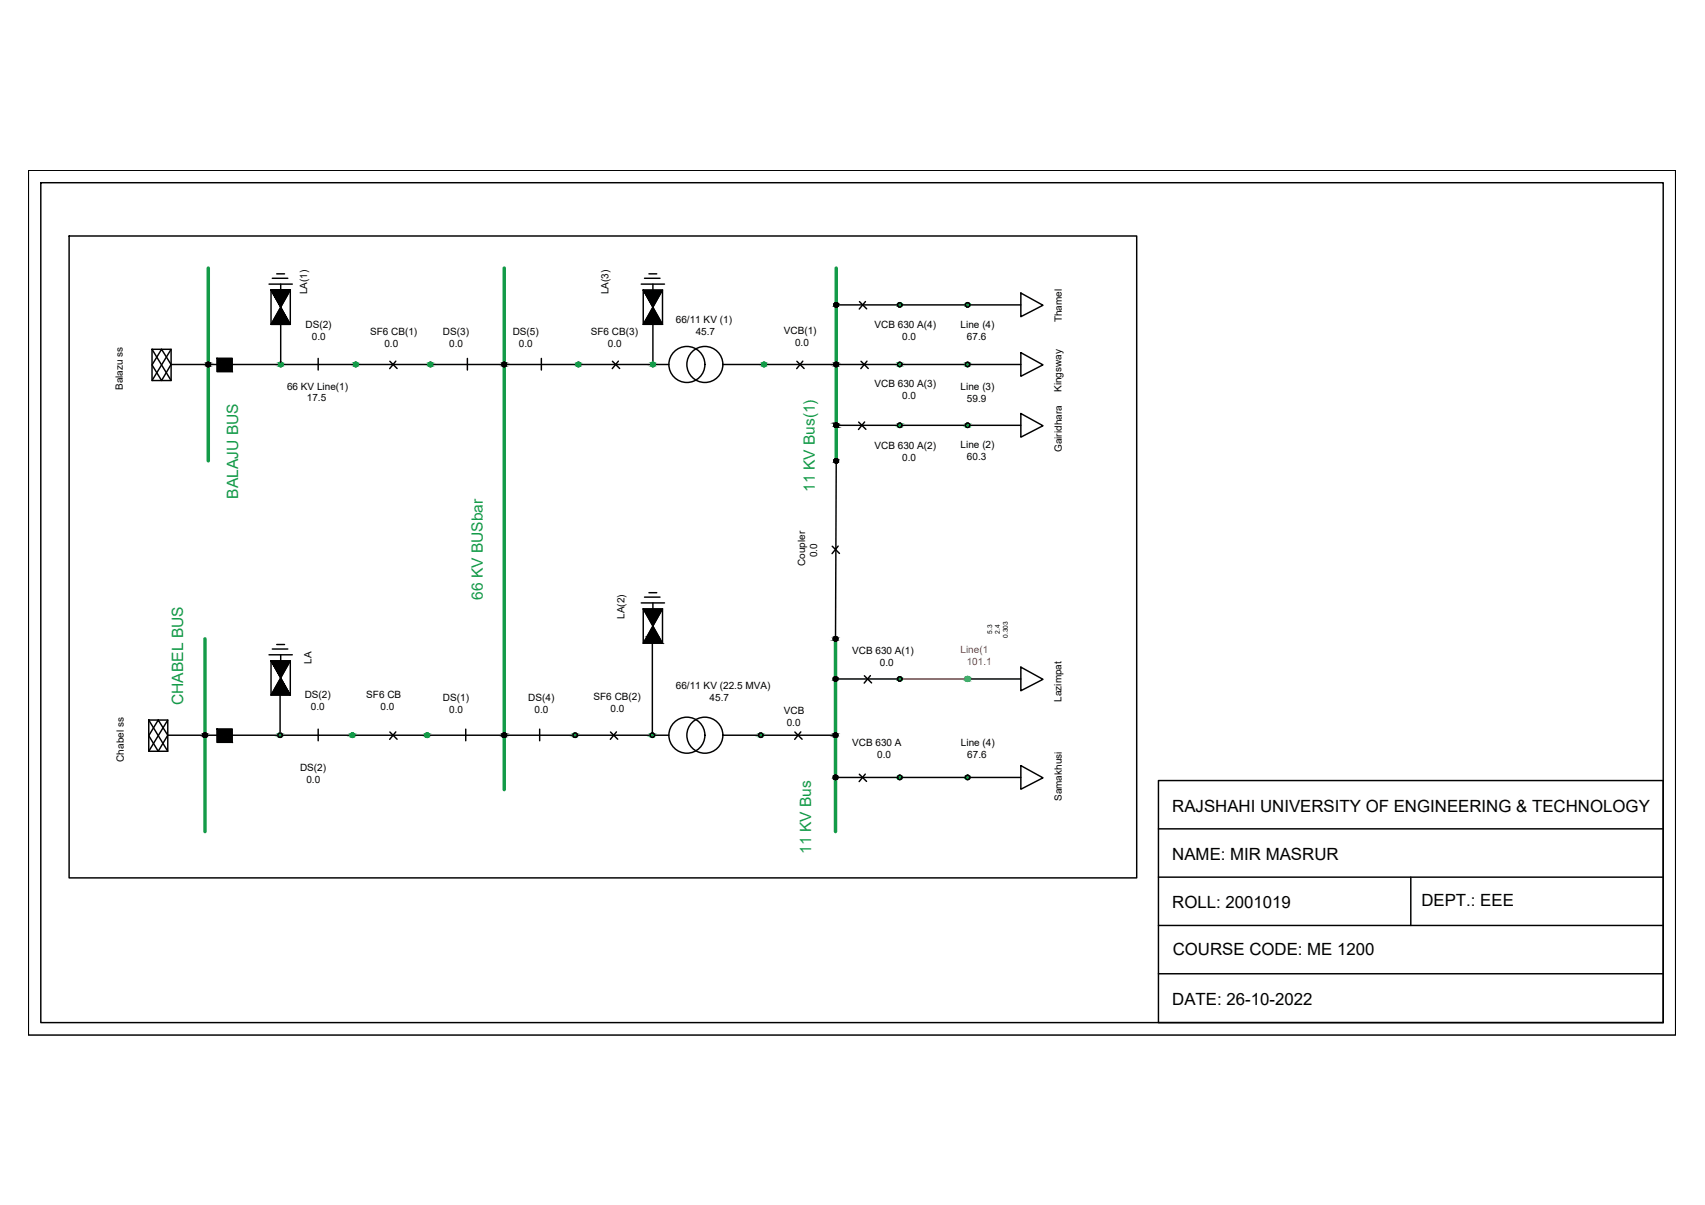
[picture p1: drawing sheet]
<svg xmlns="http://www.w3.org/2000/svg" width="297mm" height="210mm" viewBox="0 0 297 210" stroke-linecap="round" stroke-linejoin="round" font-family="sans-serif">
<!-- layer: 0 -->
<g fill="none" stroke="#139b48" stroke-width=".6">
<path d="M36.3 46.7v16.4M87.8 46.7v16.4M145.7 46.7v6M145.7 53.5v9.6M36.3 63.9v16.4M87.8 63.9v63.8M145.7 63.9v16.4M35.7 111.3v16.4M145.6 111.7v6.2M145.6 118.7v9M35.7 128.5v16.4M87.8 128.5v9"/>
<path d="M145.6 128.5v6.5M145.6 135.8v9.1"/>
</g>
<g fill="none" stroke="#000" stroke-width=".25">
<path d="M4.9 29.7h287v150.6h-287zM7.1 31.8h282.7v146.3h-282.7zM12 41.1h186v111.8h-186zM46.9 49.5h4M47.2 50.5h3.4v6h-3.4zM47.2 50.5l3.4 6h-3.4l3.4-6zM47.4 48.5h2.7M48.2 47.7h1.4M48.9 49.5v1M48.9 56.5v6.6M111.7 49.5h4.1M112.1 50.5h3.3v6h-3.3z"/>
<path d="M112.1 50.5l3.3 6M112.3 48.5h2.7M113.1 47.7h1.3M113.7 49.5v1M113.7 56.5v6.6M115.4 50.5l-3.3 6M146.1 53.1h10.3M149.7 52.5l1.3 1.3M150.8 52.5l-1.1 1.3M157.1 53.1h11.1M168.9 53.1h8.9M177.8 51l3.9 2.2-3.9 2z"/>
<path d="M26.5 60.8h3.3v5.5h-3.3zM26.5 60.8l3.3 5.5M28.1 60.8l1.7 2.7-1.7 2.8-1.6-2.7zM29.8 63.5h6.1M29.8 60.8l-3.3 5.5M36.7 63.5h1.1M37.8 62.4h2.6v2.3h-2.6zM40.4 63.5h8.1M49.3 63.5h12.3M55.4 62.4v2.1M62.4 63.5h12.2M67.9 62.9l1.3 1.3"/>
<path d="M69 62.9l-1.1 1.3M75.4 63.5h12.1M81.4 62.4v2.1M88.2 63.5h12.2M94.3 62.4v2.1M101.2 63.5h12.2M106.7 62.9l1.3 1.3M107.7 62.9l-1 1.3M114.1 63.5h2.4M125.9 63.5h6.8M133.5 63.5h11.8M138.8 62.9l1.3 1.3"/>
<path d="M139.9 62.9l-1.1 1.3M145.7 74.1h10.7M146.1 63.5h10.3M149.6 73.5l1.3 1.3M150 62.9l1.3 1.3M150.6 73.5l-1 1.3M151 62.9l-1 1.3M157.1 63.5h11.1M157.1 74.1h11.1M168.9 63.5h8.9M168.9 74.1h8.9M177.8 61.4l3.9 2.2-3.9 1.9z"/>
<path d="M177.8 72l3.9 2.2-3.9 2zM145 95.1l1.2 1.3M145.7 80.3l-.1 31M146 95.1l-1 1.3M46.9 114.1h4M47.2 115.1h3.4v6h-3.4zM47.2 115.1l3.4 6M47.4 113.1h2.7M48.2 112.3h1.4M48.9 114.1v1M50.6 115.1l-3.4 6M111.7 105h4.1"/>
<path d="M112.1 106.1h3.3v5.9h-3.3zM112.1 106.1l3.3 5.9M112.3 104h2.7M113.1 103.2h1.3M113.7 112v15.7M113.7 105v1.1M115.4 106.1l-3.3 5.9M145.9 118.3h10.5M150.6 117.7l1.2 1.3M151.6 117.7l-1 1.3M168.9 118.3h8.9M177.8 116.2l3.9 2.1-3.9 2z"/>
<path d="M25.9 125.4h3.3v5.5h-3.3zM25.9 125.4l3.3 5.5M27.6 125.4l1.6 2.7-1.6 2.8-1.7-2.8zM29.2 128.1h6.1M29.2 125.4l-3.3 5.5M36.1 128.1h1.7M37.8 127h2.6v2.3h-2.6zM40.4 128.1h8M48.8 121.1v6.6M49.2 128.1h11.8M55.4 127v2M61.8 128.1h12.2"/>
<path d="M67.9 127.5l1.3 1.3M69 127.5l-1.1 1.3M74.8 128.1h12.7M81.1 127v2M88.2 128.1h11.6M94 127v2M100.6 128.1h12.7M106.4 127.5l1.2 1.3M107.4 127.5l-1.1 1.3M114 128.1h2.5M125.9 128.1h6.2M132.9 128.1h12.3"/>
<path d="M138.5 127.5l1.2 1.3M139.5 127.5l-1.1 1.3M145.9 135.4h10.5M149.7 134.9l1.3 1.2M150.7 134.8l-1 1.3M157.1 135.4h11.1M168.9 135.4h8.9M177.8 133.4l3.9 2.1-3.9 2zM201.8 136h88v42.1h-88zM201.8 144.4h88M201.8 152.8h88M245.8 152.8v8.4"/>
<path d="M201.8 161.2h88M201.8 169.6h88"/>
<circle cx="145.7" cy="53.1" r=".39"/>
<circle cx="156.8" cy="53.1" r=".39"/>
<circle cx="168.6" cy="53.1" r=".39"/>
<circle cx="36.3" cy="63.5" r=".39"/>
<circle cx="48.9" cy="63.5" r=".39"/>
<circle cx="62" cy="63.5" r=".39"/>
<circle cx="75" cy="63.5" r=".39"/>
<circle cx="87.9" cy="63.5" r=".39"/>
<circle cx="100.8" cy="63.5" r=".39"/>
<circle cx="113.8" cy="63.5" r=".39"/>
<circle cx="119.7" cy="63.5" r="3.1"/>
<circle cx="122.8" cy="63.5" r="3.1"/>
<circle cx="133.1" cy="63.5" r=".39"/>
<circle cx="145.7" cy="63.5" r=".39"/>
<circle cx="145.7" cy="74.1" r=".39"/>
<circle cx="156.8" cy="74.1" r=".39"/>
<circle cx="156.8" cy="63.5" r=".39"/>
<circle cx="168.6" cy="63.5" r=".39"/>
<circle cx="168.6" cy="74.1" r=".39"/>
<circle cx="145.7" cy="80.3" r=".39"/>
<circle cx="145.6" cy="118.3" r=".39"/>
<circle cx="145.6" cy="111.3" r=".39"/>
<circle cx="156.8" cy="118.3" r=".39"/>
<circle cx="168.6" cy="118.3" r=".39"/>
<circle cx="35.7" cy="128.1" r=".39"/>
<circle cx="48.8" cy="128.1" r=".39"/>
<circle cx="61.4" cy="128.1" r=".39"/>
<circle cx="74.4" cy="128.1" r=".39"/>
<circle cx="87.9" cy="128.1" r=".39"/>
<circle cx="100.2" cy="128.1" r=".39"/>
<circle cx="113.7" cy="128.1" r=".39"/>
<circle cx="119.7" cy="128.1" r="3.1"/>
<circle cx="122.8" cy="128.1" r="3.1"/>
<circle cx="132.5" cy="128.1" r=".39"/>
<circle cx="145.6" cy="128.1" r=".39"/>
<circle cx="145.6" cy="135.4" r=".39"/>
<circle cx="156.8" cy="135.4" r=".39"/>
<circle cx="168.6" cy="135.4" r=".39"/>
</g>
<g fill="#139b48" stroke="#139b48" stroke-width=".17">
<path d="M168.5 52.7h.2zM168.5 52.7h.2z"/>
<path d="M156.7 52.7h.2zM156.6 52.7h.3z"/>
<path d="M168.5 52.7l.2 .1zM168.4 52.8h.3z"/>
<path d="M156.6 52.7l.3 .1zM156.6 52.8h.3z"/>
<path d="M168.4 52.8h.4zM168.3 52.8h.5z"/>
<path d="M156.6 52.8h.4zM156.5 52.8h.5z"/>
<path d="M168.3 52.8h.6zM168.3 52.8h.6z"/>
<path d="M156.5 52.8h.5zM156.5 52.8h.5z"/>
<path d="M168.3 52.8l.6 .1zM168.3 52.8l.6 .1z"/>
<path d="M156.5 52.8l.6 .1zM156.5 52.8l.6 .1z"/>
<path d="M168.2 52.9l.7 .1zM168.2 52.9l.7 .1z"/>
<path d="M156.4 52.9l.7 .1zM156.4 52.9l.7 .1z"/>
<path d="M168.2 53h.7zM168.2 53h.7z"/>
<path d="M156.4 53h.7zM156.4 53h.7z"/>
<path d="M168.2 53l.7 .1zM168.2 53l.7 .1z"/>
<path d="M156.4 53l.7 .1zM156.4 53l.7 .1z"/>
<path d="M168.2 53.1h.7zM168.2 53.1l.7 .1z"/>
<path d="M156.4 53.1h.7zM156.4 53.1l.7 .1z"/>
<path d="M168.2 53.2h.7zM168.2 53.2h.7z"/>
<path d="M156.4 53.2h.7zM156.4 53.2h.7z"/>
<path d="M168.2 53.2h.7zM168.2 53.2l.7 .1z"/>
<path d="M156.4 53.2h.7zM156.4 53.2l.7 .1z"/>
<path d="M168.2 53.3h.7zM168.2 53.3l.7 .1z"/>
<path d="M156.4 53.3h.7zM156.4 53.3l.6 .1z"/>
<path d="M168.3 53.4h.6zM168.3 53.4h.5z"/>
<path d="M156.5 53.4h.5zM156.5 53.4h.5z"/>
<path d="M168.3 53.4h.5zM168.3 53.4h.4z"/>
<path d="M156.5 53.4h.5zM156.5 53.4h.4z"/>
<path d="M168.4 53.4h.3zM168.4 53.4l.3 .1z"/>
<path d="M156.6 53.4h.3zM156.6 53.4l.3 .1z"/>
<path d="M168.5 53.5h.2zM168.5 53.5h.1z"/>
<path d="M156.6 53.5h.3zM156.6 53.5h.2z"/>
<path d="M168.5 63.1h.2zM168.5 63.1h.2z"/>
<path d="M156.7 63.1h.2zM156.6 63.1h.3z"/>
<path d="M133.1 63.1h.1zM133 63.1h.2z"/>
<path d="M113.7 63.1h.2zM113.6 63.1h.3z"/>
<path d="M100.7 63.1h.2zM100.7 63.1h.2z"/>
<path d="M75 63.1h.1zM74.9 63.1h.2z"/>
<path d="M61.9 63.1h.2zM61.9 63.1h.2z"/>
<path d="M48.9 63.1h.1zM48.8 63.1h.2z"/>
<path d="M168.5 63.1h.2zM168.4 63.1h.3z"/>
<path d="M156.6 63.1h.3zM156.6 63.1h.3z"/>
<path d="M133 63.1h.3zM132.9 63.1h.4z"/>
<path d="M113.6 63.1h.3zM113.6 63.1h.3z"/>
<path d="M100.7 63.1h.2zM100.6 63.1h.3z"/>
<path d="M74.9 63.1h.3zM74.8 63.1h.4z"/>
<path d="M61.9 63.1h.2zM61.8 63.1h.3z"/>
<path d="M48.8 63.1h.3zM48.7 63.1h.4z"/>
<path d="M168.4 63.1l.4 .1zM168.3 63.2h.5z"/>
<path d="M156.6 63.1l.4 .1zM156.5 63.2h.5z"/>
<path d="M132.9 63.1l.4 .1zM132.9 63.2h.4z"/>
<path d="M113.6 63.1l.4 .1zM113.5 63.2h.5z"/>
<path d="M100.6 63.1l.4 .1zM100.5 63.2h.5z"/>
<path d="M74.8 63.1l.4 .1zM74.8 63.2h.4z"/>
<path d="M61.8 63.1l.4 .1zM61.7 63.2h.5z"/>
<path d="M48.7 63.1l.4 .1zM48.7 63.2h.4z"/>
<path d="M168.3 63.2h.6zM168.3 63.2h.6z"/>
<path d="M156.5 63.2h.5zM156.5 63.2h.5z"/>
<path d="M132.9 63.2h.5zM132.8 63.2h.6z"/>
<path d="M113.5 63.2h.5zM113.5 63.2h.5z"/>
<path d="M100.5 63.2h.6zM100.5 63.2h.6z"/>
<path d="M74.8 63.2h.5zM74.7 63.2h.6z"/>
<path d="M61.7 63.2h.6zM61.7 63.2h.6z"/>
<path d="M48.7 63.2h.5zM48.6 63.2h.6z"/>
<path d="M168.3 63.2l.6 .1zM168.3 63.2l.6 .1z"/>
<path d="M156.5 63.2l.6 .1zM156.5 63.2l.6 .1z"/>
<path d="M132.8 63.2l.6 .1zM132.8 63.2l.6 .1z"/>
<path d="M113.5 63.2l.6 .1zM113.5 63.2l.6 .1z"/>
<path d="M100.5 63.2l.6 .1zM100.5 63.2l.6 .1z"/>
<path d="M74.7 63.2l.6 .1zM74.7 63.2l.6 .1z"/>
<path d="M61.7 63.2l.6 .1zM61.7 63.2l.6 .1z"/>
<path d="M48.6 63.2l.6 .1zM48.6 63.2l.6 .1z"/>
<path d="M168.2 63.3l.7 .1zM168.2 63.3l.7 .1z"/>
<path d="M156.4 63.3l.7 .1zM156.4 63.3l.7 .1z"/>
<path d="M132.8 63.3l.7 .1zM132.8 63.3l.7 .1z"/>
<path d="M113.4 63.3l.7 .1zM113.4 63.3l.7 .1z"/>
<path d="M100.4 63.3l.7 .1zM100.4 63.3l.7 .1z"/>
<path d="M74.7 63.3l.6 .1zM74.7 63.3l.6 .1z"/>
<path d="M61.6 63.3l.7 .1zM61.6 63.3l.7 .1z"/>
<path d="M48.6 63.3l.7 .1zM48.6 63.3l.7 .1z"/>
<path d="M168.2 63.4h.7zM168.2 63.4h.7z"/>
<path d="M156.4 63.4h.7zM156.4 63.4h.7z"/>
<path d="M132.7 63.4h.8zM132.7 63.4h.8z"/>
<path d="M113.4 63.4h.7zM113.4 63.4h.7z"/>
<path d="M100.4 63.4h.8zM100.4 63.4h.8z"/>
<path d="M74.6 63.4h.8zM74.6 63.4h.8z"/>
<path d="M61.6 63.4h.8zM61.6 63.4h.8z"/>
<path d="M48.5 63.4h.8zM48.5 63.4h.8z"/>
<path d="M168.2 63.4l.7 .1zM168.2 63.4l.7 .1z"/>
<path d="M156.4 63.4l.7 .1zM156.4 63.4l.7 .1z"/>
<path d="M132.7 63.4l.8 .1zM132.7 63.4l.8 .1z"/>
<path d="M113.4 63.4l.7 .1zM113.4 63.4l.7 .1z"/>
<path d="M100.4 63.4l.8 .1zM100.4 63.4l.8 .1z"/>
<path d="M74.6 63.4l.8 .1zM74.6 63.4l.8 .1z"/>
<path d="M61.6 63.4l.8 .1zM61.6 63.4l.8 .1z"/>
<path d="M48.5 63.4l.8 .1zM48.5 63.4l.8 .1z"/>
<path d="M168.2 63.5h.7zM168.2 63.5l.7 .1z"/>
<path d="M156.4 63.5h.7zM156.4 63.5l.7 .1z"/>
<path d="M132.7 63.5l.8 .1zM132.7 63.5l.8 .1z"/>
<path d="M113.4 63.5l.7 .1zM113.4 63.5l.7 .1z"/>
<path d="M100.4 63.5l.8 .1zM100.4 63.5l.8 .1z"/>
<path d="M74.6 63.5h.8zM74.6 63.5l.8 .1z"/>
<path d="M61.6 63.5h.8zM61.6 63.5l.8 .1z"/>
<path d="M48.5 63.5l.8 .1zM48.5 63.5l.8 .1z"/>
<path d="M168.2 63.6h.7zM168.2 63.6h.7z"/>
<path d="M156.4 63.6h.7zM156.4 63.6h.7z"/>
<path d="M132.7 63.6h.8zM132.7 63.6h.8z"/>
<path d="M113.4 63.6h.7zM113.4 63.6h.7z"/>
<path d="M100.4 63.6h.8zM100.4 63.6h.7z"/>
<path d="M74.6 63.6h.8zM74.6 63.6h.7z"/>
<path d="M61.6 63.6h.8zM61.6 63.6h.7z"/>
<path d="M48.5 63.6h.8zM48.5 63.6h.8z"/>
<path d="M168.2 63.6h.7zM168.2 63.6l.7 .1z"/>
<path d="M156.4 63.6h.7zM156.4 63.6l.7 .1z"/>
<path d="M132.7 63.6h.8zM132.7 63.6l.7 .1z"/>
<path d="M113.4 63.6h.7zM113.4 63.6l.7 .1z"/>
<path d="M100.4 63.6h.7zM100.4 63.6l.7 .1z"/>
<path d="M74.6 63.6h.7zM74.6 63.6l.7 .1z"/>
<path d="M61.6 63.6h.7zM61.6 63.6l.7 .1z"/>
<path d="M48.5 63.6h.8zM48.5 63.6l.7 .1z"/>
<path d="M168.2 63.7h.7zM168.2 63.7h.7z"/>
<path d="M156.4 63.7h.7zM156.4 63.7h.6z"/>
<path d="M132.8 63.7h.6zM132.8 63.7h.6z"/>
<path d="M113.4 63.7h.7zM113.4 63.7h.6z"/>
<path d="M100.4 63.7h.7zM100.4 63.7h.7z"/>
<path d="M74.7 63.7h.6zM74.7 63.7h.6z"/>
<path d="M61.6 63.7h.7zM61.6 63.7h.7z"/>
<path d="M48.6 63.7h.6zM48.6 63.7h.6z"/>
<path d="M168.3 63.7h.6zM168.3 63.7l.5 .1z"/>
<path d="M156.5 63.7h.5zM156.5 63.7l.5 .1z"/>
<path d="M132.8 63.7h.6zM132.8 63.7l.5 .1z"/>
<path d="M113.5 63.7h.5zM113.5 63.7l.5 .1z"/>
<path d="M100.5 63.7h.6zM100.5 63.7l.5 .1z"/>
<path d="M74.7 63.7h.6zM74.7 63.7l.5 .1z"/>
<path d="M61.7 63.7h.6zM61.7 63.7l.5 .1z"/>
<path d="M48.6 63.7h.6zM48.6 63.7l.5 .1z"/>
<path d="M168.3 63.8h.5zM168.3 63.8h.4z"/>
<path d="M156.5 63.8h.5zM156.5 63.8h.4z"/>
<path d="M132.9 63.8h.4zM132.9 63.8h.4z"/>
<path d="M113.5 63.8h.5zM113.5 63.8h.4z"/>
<path d="M100.5 63.8h.5zM100.5 63.8h.4z"/>
<path d="M74.8 63.8h.4zM74.8 63.8h.4z"/>
<path d="M61.7 63.8h.5zM61.7 63.8h.4z"/>
<path d="M48.7 63.8h.4zM48.7 63.8h.4z"/>
<path d="M168.4 63.8h.3zM168.4 63.8l.3 .1z"/>
<path d="M156.6 63.8h.3zM156.6 63.8l.3 .1z"/>
<path d="M132.9 63.8h.4zM132.9 63.8l.3 .1z"/>
<path d="M113.6 63.8h.3zM113.6 63.8l.3 .1z"/>
<path d="M100.6 63.8h.3zM100.6 63.8l.3 .1z"/>
<path d="M74.8 63.8h.4zM74.8 63.8l.3 .1z"/>
<path d="M61.8 63.8h.3zM61.8 63.8l.3 .1z"/>
<path d="M48.7 63.8h.4zM48.7 63.8l.3 .1z"/>
<path d="M168.5 63.9h.2zM168.5 63.9h.1z"/>
<path d="M156.6 63.9h.3zM156.6 63.9h.2z"/>
<path d="M133 63.9h.2zM133 63.9h.1z"/>
<path d="M113.6 63.9h.3zM113.6 63.9h.2z"/>
<path d="M100.7 63.9h.2zM100.7 63.9h.1z"/>
<path d="M74.9 63.9h.2zM74.9 63.9h.1z"/>
<path d="M61.9 63.9h.2zM61.9 63.9h.1z"/>
<path d="M48.8 63.9h.2zM48.8 63.9h.1z"/>
<path d="M168.5 73.7h.2zM168.5 73.7h.2z"/>
<path d="M156.7 73.7h.2zM156.6 73.7h.3z"/>
<path d="M168.5 73.7h.2zM168.4 73.7h.3z"/>
<path d="M156.6 73.7h.3zM156.6 73.7h.3z"/>
<path d="M168.4 73.7l.4 .1zM168.3 73.8h.5z"/>
<path d="M156.6 73.7l.4 .1zM156.5 73.8h.5z"/>
<path d="M168.3 73.8h.6zM168.3 73.8h.6z"/>
<path d="M156.5 73.8h.5zM156.5 73.8h.5z"/>
<path d="M168.3 73.8l.6 .1zM168.3 73.8l.6 .1z"/>
<path d="M156.5 73.8l.6 .1zM156.5 73.8l.6 .1z"/>
<path d="M168.2 73.9h.7zM168.2 73.9h.7z"/>
<path d="M156.4 73.9h.7zM156.4 73.9h.7z"/>
<path d="M168.2 73.9l.7 .1zM168.2 73.9l.7 .1z"/>
<path d="M156.4 73.9l.7 .1zM156.4 73.9l.7 .1z"/>
<path d="M168.2 74l.7 .1zM168.2 74l.7 .1z"/>
<path d="M156.4 74l.7 .1zM156.4 74l.7 .1z"/>
<path d="M168.2 74.1h.7zM168.2 74.1l.7 .1z"/>
<path d="M156.4 74.1h.7zM156.4 74.1l.7 .1z"/>
<path d="M168.2 74.2h.7zM168.2 74.2h.7z"/>
<path d="M156.4 74.2h.7zM156.4 74.2h.7z"/>
<path d="M168.2 74.2h.7zM168.2 74.2l.7 .1z"/>
<path d="M156.4 74.2h.7zM156.4 74.2l.7 .1z"/>
<path d="M168.2 74.3h.7zM168.2 74.3l.7 .1z"/>
<path d="M156.4 74.3h.7zM156.4 74.3l.6 .1z"/>
<path d="M168.3 74.4h.6zM168.3 74.4h.5z"/>
<path d="M156.5 74.4h.5zM156.5 74.4h.5z"/>
<path d="M168.3 74.4h.5zM168.3 74.4h.4z"/>
<path d="M156.5 74.4h.5zM156.5 74.4h.4z"/>
<path d="M168.4 74.4h.3zM168.4 74.4l.3 .1z"/>
<path d="M156.6 74.4h.3zM156.6 74.4l.3 .1z"/>
<path d="M168.5 74.5h.2zM168.5 74.5h.1z"/>
<path d="M156.6 74.5h.3zM156.6 74.5h.2z"/>
<path d="M168.5 117.9h.2zM168.5 117.9h.2z"/>
<path d="M156.7 117.9h.2zM156.6 117.9h.3z"/>
<path d="M168.5 117.9h.2zM168.4 117.9h.3z"/>
<path d="M156.6 117.9h.3zM156.6 117.9h.3z"/>
<path d="M168.4 117.9l.4 .1zM168.3 118h.5z"/>
<path d="M156.6 117.9l.4 .1zM156.5 118h.5z"/>
<path d="M168.3 118h.6zM168.3 118h.6z"/>
<path d="M156.5 118h.5zM156.5 118h.5z"/>
<path d="M168.3 118l.6 .1zM168.3 118l.6 .1z"/>
<path d="M156.5 118l.6 .1zM156.5 118l.6 .1z"/>
<path d="M168.2 118.1h.7zM168.2 118.1h.7z"/>
<path d="M156.4 118.1h.7zM156.4 118.1h.7z"/>
<path d="M168.2 118.1l.7 .1zM168.2 118.1l.7 .1z"/>
<path d="M156.4 118.1l.7 .1zM156.4 118.1l.7 .1z"/>
<path d="M168.2 118.2l.7 .1zM168.2 118.2l.7 .1z"/>
<path d="M156.4 118.2l.7 .1zM156.4 118.2l.7 .1z"/>
<path d="M168.2 118.3h.7zM168.2 118.3h.7z"/>
<path d="M156.4 118.3h.7zM156.4 118.3h.7z"/>
<path d="M168.2 118.3h.7zM168.2 118.3l.7 .1z"/>
<path d="M156.4 118.3h.7zM156.4 118.3l.7 .1z"/>
<path d="M168.2 118.4h.7zM168.2 118.4l.7 .1z"/>
<path d="M156.4 118.4h.7zM156.4 118.4l.7 .1z"/>
<path d="M168.2 118.5h.7zM168.2 118.5h.7z"/>
<path d="M156.4 118.5h.7zM156.4 118.5h.6z"/>
<path d="M168.3 118.5h.6zM168.3 118.5l.5 .1z"/>
<path d="M156.5 118.5h.5zM156.5 118.5l.5 .1z"/>
<path d="M168.3 118.6h.5zM168.3 118.6h.4z"/>
<path d="M156.5 118.6h.5zM156.5 118.6h.4z"/>
<path d="M168.4 118.6h.3zM168.4 118.6h.3z"/>
<path d="M156.6 118.6h.3zM156.6 118.6h.3z"/>
<path d="M168.5 118.6h.2zM168.5 118.6l.1 .1z"/>
<path d="M156.6 118.6h.3zM156.6 118.6l.2 .1z"/>
<path d="M132.5 127.7h.1zM132.4 127.7h.2z"/>
<path d="M113.6 127.7h.2zM113.5 127.7h.3z"/>
<path d="M100.2 127.7h.1zM100.1 127.7h.2z"/>
<path d="M74.4 127.7h.1zM74.3 127.7h.2z"/>
<path d="M61.4 127.7h.1zM61.3 127.7h.2z"/>
<path d="M48.8 127.7h.1zM48.7 127.7h.2z"/>
<path d="M132.4 127.7h.3zM132.4 127.7h.3z"/>
<path d="M113.5 127.7h.3zM113.5 127.7h.3z"/>
<path d="M100.1 127.7h.3zM100 127.7h.4z"/>
<path d="M74.3 127.7h.3zM74.2 127.7h.4z"/>
<path d="M61.3 127.7h.3zM61.2 127.7h.4z"/>
<path d="M48.7 127.7h.3zM48.6 127.7h.4z"/>
<path d="M132.4 127.7l.4 .1zM132.3 127.8h.5z"/>
<path d="M113.5 127.7l.4 .1zM113.4 127.8h.5z"/>
<path d="M100 127.7l.4 .1zM100 127.8h.4z"/>
<path d="M74.2 127.7l.5 .1zM74.2 127.8h.5z"/>
<path d="M61.2 127.7l.4 .1zM61.2 127.8h.4z"/>
<path d="M48.6 127.7l.4 .1zM48.6 127.8h.4z"/>
<path d="M132.3 127.8h.5zM132.2 127.8h.6z"/>
<path d="M113.4 127.8h.5zM113.4 127.8h.5z"/>
<path d="M100 127.8h.5zM99.9 127.8h.6z"/>
<path d="M74.2 127.8h.5zM74.1 127.8h.6z"/>
<path d="M61.2 127.8h.5zM61.1 127.8h.6z"/>
<path d="M48.6 127.8h.5zM48.5 127.8h.6z"/>
<path d="M132.2 127.8l.7 .1zM132.2 127.8l.7 .1z"/>
<path d="M113.4 127.8l.6 .1zM113.4 127.8l.6 .1z"/>
<path d="M99.9 127.8l.6 .1zM99.9 127.8l.6 .1z"/>
<path d="M74.1 127.8l.6 .1zM74.1 127.8l.6 .1z"/>
<path d="M61.1 127.8l.6 .1zM61.1 127.8l.6 .1z"/>
<path d="M48.5 127.8l.6 .1zM48.5 127.8l.6 .1z"/>
<path d="M132.2 127.9h.7zM132.2 127.9h.7z"/>
<path d="M113.3 127.9h.7zM113.3 127.9h.7z"/>
<path d="M99.9 127.9h.7zM99.9 127.9h.7z"/>
<path d="M74.1 127.9h.7zM74.1 127.9h.7z"/>
<path d="M61.1 127.9h.7zM61.1 127.9h.7z"/>
<path d="M48.5 127.9h.7zM48.5 127.9h.7z"/>
<path d="M132.2 127.9l.7 .1zM132.2 127.9l.7 .1z"/>
<path d="M113.3 127.9l.7 .1zM113.3 127.9l.7 .1z"/>
<path d="M99.8 127.9l.8 .1zM99.8 127.9l.8 .1z"/>
<path d="M74.1 127.9l.7 .1zM74.1 127.9l.7 .1z"/>
<path d="M61 127.9l.8 .1zM61 127.9l.8 .1z"/>
<path d="M48.4 127.9l.8 .1zM48.4 127.9l.8 .1z"/>
<path d="M132.2 128l.7 .1zM132.2 128l.7 .1z"/>
<path d="M113.3 128l.7 .1zM113.3 128l.7 .1z"/>
<path d="M99.8 128l.8 .1zM99.8 128l.8 .1z"/>
<path d="M74 128l.8 .1zM74 128l.8 .1z"/>
<path d="M61 128l.8 .1zM61 128l.8 .1z"/>
<path d="M48.4 128l.8 .1zM48.4 128l.8 .1z"/>
<path d="M132.1 128.1h.8zM132.1 128.1h.8z"/>
<path d="M113.3 128.1h.7zM113.3 128.1h.7z"/>
<path d="M99.8 128.1h.8zM99.8 128.1h.8z"/>
<path d="M74 128.1h.8zM74 128.1h.8z"/>
<path d="M61 128.1h.8zM61 128.1h.8z"/>
<path d="M48.4 128.1h.8zM48.4 128.1h.8z"/>
<path d="M132.2 128.1h.7zM132.2 128.1l.7 .1z"/>
<path d="M113.3 128.1h.7zM113.3 128.1l.7 .1z"/>
<path d="M99.8 128.1h.8zM99.8 128.1l.8 .1z"/>
<path d="M74 128.1h.8zM74 128.1l.8 .1z"/>
<path d="M61 128.1h.8zM61 128.1l.8 .1z"/>
<path d="M48.4 128.1h.8zM48.4 128.1l.8 .1z"/>
<path d="M132.2 128.2h.7zM132.2 128.2l.7 .1z"/>
<path d="M113.3 128.2h.7zM113.3 128.2l.7 .1z"/>
<path d="M99.8 128.2h.8zM99.8 128.2l.7 .1z"/>
<path d="M74.1 128.2h.7zM74.1 128.2l.6 .1z"/>
<path d="M61 128.2h.8zM61 128.2l.7 .1z"/>
<path d="M48.4 128.2h.8zM48.4 128.2l.7 .1z"/>
<path d="M132.2 128.3h.7zM132.2 128.3h.6z"/>
<path d="M113.3 128.3h.7zM113.3 128.3h.6z"/>
<path d="M99.9 128.3h.6zM99.9 128.3h.6z"/>
<path d="M74.1 128.3h.6zM74.1 128.3h.6z"/>
<path d="M61.1 128.3h.6zM61.1 128.3h.6z"/>
<path d="M48.5 128.3h.6zM48.5 128.3h.6z"/>
<path d="M132.2 128.3h.6zM132.2 128.3l.6 .1z"/>
<path d="M113.4 128.3h.5zM113.4 128.3l.5 .1z"/>
<path d="M99.9 128.3h.6zM99.9 128.3l.5 .1z"/>
<path d="M74.1 128.3h.6zM74.1 128.3l.6 .1z"/>
<path d="M61.1 128.3h.6zM61.1 128.3l.5 .1z"/>
<path d="M48.5 128.3h.6zM48.5 128.3l.5 .1z"/>
<path d="M132.3 128.4h.5zM132.3 128.4h.4z"/>
<path d="M113.4 128.4h.5zM113.4 128.4h.4z"/>
<path d="M100 128.4h.4zM100 128.4h.4z"/>
<path d="M74.2 128.4h.5zM74.2 128.4h.4z"/>
<path d="M61.2 128.4h.4zM61.2 128.4h.4z"/>
<path d="M48.6 128.4h.4zM48.6 128.4h.4z"/>
<path d="M132.4 128.4h.3zM132.4 128.4h.2z"/>
<path d="M113.5 128.4h.3zM113.5 128.4h.3z"/>
<path d="M100 128.4h.4zM100 128.4h.3z"/>
<path d="M74.2 128.4h.4zM74.2 128.4h.3z"/>
<path d="M61.2 128.4h.4zM61.2 128.4h.3z"/>
<path d="M48.6 128.4h.4zM48.6 128.4h.3z"/>
<path d="M132.4 128.4h.2zM132.4 128.4l.2 .1z"/>
<path d="M113.5 128.4h.3zM113.5 128.4l.2 .1z"/>
<path d="M100.1 128.4h.2zM100.1 128.4l.1 .1z"/>
<path d="M74.3 128.4h.2zM74.3 128.4l.2 .1z"/>
<path d="M61.3 128.4h.2zM61.3 128.4l.1 .1z"/>
<path d="M48.7 128.4h.2zM48.7 128.4l.1 .1z"/>
<path d="M168.5 135h.2zM168.5 135h.2z"/>
<path d="M156.7 135h.2zM156.6 135h.3z"/>
<path d="M168.5 135l.2 .1zM168.4 135.1h.3z"/>
<path d="M156.6 135l.3 .1zM156.6 135.1h.3z"/>
<path d="M168.4 135.1h.4zM168.3 135.1h.5z"/>
<path d="M156.6 135.1h.4zM156.5 135.1h.5z"/>
<path d="M168.3 135.1l.6 .1zM168.3 135.1l.6 .1z"/>
<path d="M156.5 135.1l.5 .1zM156.5 135.1l.5 .1z"/>
<path d="M168.3 135.2h.6zM168.3 135.2h.6z"/>
<path d="M156.5 135.2h.6zM156.5 135.2h.6z"/>
<path d="M168.2 135.2l.7 .1zM168.2 135.2l.7 .1z"/>
<path d="M156.4 135.2l.7 .1zM156.4 135.2l.7 .1z"/>
<path d="M168.2 135.3l.7 .1zM168.2 135.3l.7 .1z"/>
<path d="M156.4 135.3l.7 .1zM156.4 135.3l.7 .1z"/>
<path d="M168.2 135.4h.7zM168.2 135.4h.7z"/>
<path d="M156.4 135.4h.7zM156.4 135.4h.7z"/>
<path d="M168.2 135.4h.7zM168.2 135.4l.7 .1z"/>
<path d="M156.4 135.4h.7zM156.4 135.4l.7 .1z"/>
<path d="M168.2 135.5h.7zM168.2 135.5l.7 .1z"/>
<path d="M156.4 135.5h.7zM156.4 135.5l.7 .1z"/>
<path d="M168.2 135.6h.7zM168.2 135.6h.7z"/>
<path d="M156.4 135.6h.7zM156.4 135.6h.7z"/>
<path d="M168.2 135.6h.7zM168.2 135.6l.7 .1z"/>
<path d="M156.4 135.6h.7zM156.4 135.6l.6 .1z"/>
<path d="M168.3 135.7h.6zM168.3 135.7h.5z"/>
<path d="M156.5 135.7h.5zM156.5 135.7h.5z"/>
<path d="M168.3 135.7h.5zM168.3 135.7l.4 .1z"/>
<path d="M156.5 135.7h.5zM156.5 135.7l.4 .1z"/>
<path d="M168.4 135.8h.3zM168.4 135.8h.3z"/>
<path d="M156.6 135.8h.3zM156.6 135.8h.3z"/>
<path d="M168.5 135.8h.2zM168.5 135.8h.1z"/>
<path d="M156.6 135.8h.3zM156.6 135.8h.2z"/>
</g>
<path d="M157.1 118.3h11.1" fill="none" stroke="#ed1f24" stroke-width=".25"/>
<g fill="#000" stroke="#000" stroke-width=".17">
<path d="M113.7 53.5l1.7 3h-3.3zM145.5 73.7h.2zM145.7 74.5h.1zM112.1 106.1h3.3l-1.7 3zM113.7 109.1l1.1 1.8h-2.1z"/>
<path d="M47.2 50.5l1.7 3 1.7-3zM47.2 50.5l1.7 3z"/>
<path d="M48.9 53.5l1.7 3zM48.9 53.5l1.7 3h-3.4z"/>
<path d="M112.1 56.5h3.3zM112.1 56.5h3.3z"/>
<path d="M112.1 50.5l1.6 3 1.7-3zM112.1 50.5l1.6 3z"/>
<path d="M145.6 52.7h.2zM145.6 52.7h.2z"/>
<path d="M145.6 52.7l.3 .1zM145.5 52.8h.4z"/>
<path d="M145.6 53.5h.2zM145.6 53.5h.1z"/>
<path d="M145.5 52.8h.4zM145.4 52.8h.5z"/>
<path d="M145.5 53.4h.4zM145.5 53.4l.3 .1z"/>
<path d="M145.4 52.8h.6zM145.4 52.8h.6z"/>
<path d="M145.4 53.4h.5zM145.4 53.4h.5z"/>
<path d="M145.4 52.8l.6 .1zM145.4 52.8l.6 .1z"/>
<path d="M145.4 53.4h.6zM145.4 53.4h.5z"/>
<path d="M145.3 52.9l.7 .1zM145.3 52.9l.7 .1z"/>
<path d="M145.3 53.3h.7zM145.3 53.3l.7 .1z"/>
<path d="M145.3 53h.8zM145.3 53h.8z"/>
<path d="M145.3 53.2h.7zM145.3 53.2l.7 .1z"/>
<path d="M145.3 53l.8 .1zM145.3 53l.8 .1z"/>
<path d="M145.3 53.1l.8 .1zM145.3 53.1l.8 .1z"/>
<path d="M145.3 53.2h.8zM145.3 53.2h.7z"/>
<path d="M36.3 63.1h.1zM36.2 63.1h.2z"/>
<path d="M36.2 63.1h.3zM36.1 63.1h.4z"/>
<path d="M36.2 63.9h.2zM36.2 63.9h.1z"/>
<path d="M36.1 63.1l.4 .1zM36.1 63.2h.4z"/>
<path d="M36.1 63.8h.4zM36.1 63.8l.3 .1z"/>
<path d="M36.1 63.2h.5zM36 63.2h.6z"/>
<path d="M36.1 63.8h.4zM36.1 63.8h.4z"/>
<path d="M36 63.2l.6 .1zM36 63.2l.6 .1z"/>
<path d="M36 63.7h.6zM36 63.7l.5 .1z"/>
<path d="M36 63.3l.7 .1zM36 63.3l.7 .1z"/>
<path d="M36 63.7h.6zM36 63.7h.6z"/>
<path d="M35.9 63.4h.8zM35.9 63.4h.8z"/>
<path d="M35.9 63.6h.8zM35.9 63.6l.7 .1z"/>
<path d="M35.9 63.4l.8 .1zM35.9 63.4l.8 .1z"/>
<path d="M35.9 63.6h.8zM35.9 63.6h.8z"/>
<path d="M35.9 63.5h.8zM35.9 63.5l.8 .1z"/>
<path d="M37.8 62.4l2.6 2.3v-2.3zM37.8 62.4l2.6 2.3h-2.6z"/>
<path d="M87.8 63.1h.2zM87.7 63.1h.3z"/>
<path d="M87.7 63.1h.3zM87.7 63.1h.3z"/>
<path d="M87.7 63.9h.3zM87.7 63.9h.2z"/>
<path d="M87.7 63.1l.4 .1zM87.6 63.2h.5z"/>
<path d="M87.7 63.8h.3zM87.7 63.8l.3 .1z"/>
<path d="M87.6 63.2h.5zM87.6 63.2h.5z"/>
<path d="M87.6 63.8h.5zM87.6 63.8h.4z"/>
<path d="M87.6 63.2l.6 .1zM87.6 63.2l.6 .1z"/>
<path d="M87.6 63.7h.5zM87.6 63.7l.5 .1z"/>
<path d="M87.5 63.3l.7 .1zM87.5 63.3l.7 .1z"/>
<path d="M87.5 63.7h.7zM87.5 63.7h.6z"/>
<path d="M87.5 63.4h.7zM87.5 63.4h.7z"/>
<path d="M87.5 63.6h.7zM87.5 63.6l.7 .1z"/>
<path d="M87.5 63.4l.7 .1zM87.5 63.4l.7 .1z"/>
<path d="M87.5 63.6h.7zM87.5 63.6h.7z"/>
<path d="M87.5 63.5h.7zM87.5 63.5l.7 .1z"/>
<path d="M145.5 73.7l.2 .1zM145.5 73.8h.2z"/>
<path d="M145.5 73.8h.2zM145.4 73.8h.3z"/>
<path d="M145.4 73.8h.3zM145.4 73.8h.3z"/>
<path d="M145.4 73.8l.3 .1zM145.4 73.8l.3 .1z"/>
<path d="M145.3 73.9l.4 .1zM145.3 73.9l.4 .1z"/>
<path d="M145.3 74h.4zM145.3 74h.4z"/>
<path d="M145.3 74l.4 .1zM145.3 74l.4 .1z"/>
<path d="M145.3 74.1l.4 .1zM145.3 74.1l.4 .1z"/>
<path d="M145.3 74.2h.4zM145.3 74.2h.4z"/>
<path d="M145.3 74.2l.4 .1zM145.3 74.2l.4 .1z"/>
<path d="M145.3 74.3h.4zM145.3 74.3h.4z"/>
<path d="M145.4 74.3l.3 .1zM145.4 74.3l.3 .1z"/>
<path d="M145.4 74.4h.3zM145.4 74.4h.3z"/>
<path d="M145.5 74.4l.2 .1zM145.5 74.4l.2 .1z"/>
<path d="M145.5 74.5h.2zM145.5 74.5h.2z"/>
<path d="M145.6 63.1h.2zM145.6 63.1h.2z"/>
<path d="M145.6 79.9h.2zM145.6 79.9h.2z"/>
<path d="M145.7 73.7h.1zM145.7 73.7h.1z"/>
<path d="M145.6 63.1h.3zM145.5 63.1h.4z"/>
<path d="M145.6 63.9h.2zM145.6 63.9h.1z"/>
<path d="M145.6 79.9h.3zM145.5 79.9h.4z"/>
<path d="M145.7 73.7l.2 .1zM145.7 73.7l.2 .1z"/>
<path d="M145.5 63.1l.4 .1zM145.4 63.2h.5z"/>
<path d="M145.5 63.8h.4zM145.5 63.8l.3 .1z"/>
<path d="M145.5 79.9l.4 .1zM145.4 80h.5z"/>
<path d="M145.7 73.8h.2zM145.7 73.8h.2z"/>
<path d="M145.7 74.4h.2zM145.7 74.4l.1 .1z"/>
<path d="M145.4 63.2h.6zM145.4 63.2h.6z"/>
<path d="M145.4 63.8h.5zM145.4 63.8h.5z"/>
<path d="M145.4 80h.6zM145.4 80h.6z"/>
<path d="M145.7 73.8h.3zM145.7 73.8h.3z"/>
<path d="M145.7 74.4h.2zM145.7 74.4h.2z"/>
<path d="M145.4 63.2l.6 .1zM145.4 63.2l.6 .1z"/>
<path d="M145.4 63.7h.6zM145.4 63.7l.5 .1z"/>
<path d="M145.7 73.8l.3 .1zM145.7 73.8l.3 .1z"/>
<path d="M145.7 74.3h.3zM145.7 74.3l.2 .1z"/>
<path d="M145.3 63.3l.7 .1zM145.3 63.3l.7 .1z"/>
<path d="M145.3 63.7h.7zM145.3 63.7h.7z"/>
<path d="M145.7 73.9l.3 .1zM145.7 73.9l.3 .1z"/>
<path d="M145.7 74.3h.3zM145.7 74.3h.3z"/>
<path d="M145.3 63.4h.8zM145.3 63.4h.8z"/>
<path d="M145.3 63.6h.7zM145.3 63.6l.7 .1z"/>
<path d="M145.7 74h.4zM145.7 74h.4z"/>
<path d="M145.7 74.2h.3zM145.7 74.2l.3 .1z"/>
<path d="M145.3 63.4l.8 .1zM145.3 63.4l.8 .1z"/>
<path d="M145.3 63.5l.8 .1zM145.3 63.5l.8 .1z"/>
<path d="M145.3 63.6h.8zM145.3 63.6h.7z"/>
<path d="M145.7 74l.4 .1zM145.7 74l.4 .1z"/>
<path d="M145.7 74.1l.4 .1zM145.7 74.1l.4 .1z"/>
<path d="M145.7 74.2h.4zM145.7 74.2h.3z"/>
<path d="M145.6 80.7h.2zM145.6 80.7h.1z"/>
<path d="M145.5 80.6h.4zM145.5 80.6l.3 .1z"/>
<path d="M145.4 80.6h.5zM145.4 80.6h.5z"/>
<path d="M145.4 80l.6 .1zM145.4 80l.6 .1z"/>
<path d="M145.4 80.5h.6zM145.4 80.5l.5 .1z"/>
<path d="M145.3 80.1h.7zM145.3 80.1h.7z"/>
<path d="M145.3 80.5h.7zM145.3 80.5h.7z"/>
<path d="M145.3 80.1l.8 .1zM145.3 80.1l.8 .1z"/>
<path d="M145.3 80.4h.7zM145.3 80.4l.7 .1z"/>
<path d="M145.3 80.2l.8 .1zM145.3 80.2l.8 .1z"/>
<path d="M145.3 80.3l.8 .1zM145.3 80.3l.8 .1z"/>
<path d="M145.3 80.4h.8zM145.3 80.4h.7z"/>
<path d="M48.9 118.1l1.7 3zM48.9 118.1l1.7 3h-3.4z"/>
<path d="M47.2 115.1l1.7 3 1.7-3zM47.2 115.1l1.7 3z"/>
<path d="M112.7 110.9l2.7 1.1-.6-1.1zM112.7 110.9l2.7 1.1h-3.3z"/>
<path d="M145.5 110.9h.2zM145.5 110.9h.2z"/>
<path d="M145.5 117.9h.2zM145.5 117.9h.2z"/>
<path d="M145.5 110.9h.2zM145.4 110.9h.3z"/>
<path d="M145.5 111.6h.2zM145.5 111.6l.1 .1z"/>
<path d="M145.5 117.9h.2zM145.4 117.9h.3z"/>
<path d="M145.5 118.6h.2zM145.5 118.6l.1 .1z"/>
<path d="M145.4 110.9l.4 .1zM145.3 111h.5z"/>
<path d="M145.4 111.6h.3zM145.4 111.6h.3z"/>
<path d="M145.4 117.9l.4 .1zM145.3 118h.5z"/>
<path d="M145.4 118.6h.3zM145.4 118.6h.3z"/>
<path d="M145.3 111h.5zM145.3 111h.5z"/>
<path d="M145.3 111.6h.5zM145.3 111.6h.4z"/>
<path d="M145.3 118h.5zM145.3 118h.5z"/>
<path d="M145.3 118.6h.5zM145.3 118.6h.4z"/>
<path d="M145.3 111l.6 .1zM145.3 111l.6 .1z"/>
<path d="M145.3 111.5h.5zM145.3 111.5l.5 .1z"/>
<path d="M145.3 118l.6 .1zM145.3 118l.6 .1z"/>
<path d="M145.3 118.5h.5zM145.3 118.5l.5 .1z"/>
<path d="M145.2 111.1h.7zM145.2 111.1h.7z"/>
<path d="M145.2 111.5h.7zM145.2 111.5h.6z"/>
<path d="M145.2 118.1h.7zM145.2 118.1h.7z"/>
<path d="M145.2 118.5h.7zM145.2 118.5h.6z"/>
<path d="M145.2 111.1l.7 .1zM145.2 111.1l.7 .1z"/>
<path d="M145.2 111.4h.7zM145.2 111.4l.7 .1z"/>
<path d="M145.2 118.1l.7 .1zM145.2 118.1l.7 .1z"/>
<path d="M145.2 118.4h.7zM145.2 118.4l.7 .1z"/>
<path d="M145.2 111.2l.7 .1zM145.2 111.2l.7 .1z"/>
<path d="M145.2 111.3l.7 .1zM145.2 111.3l.7 .1z"/>
<path d="M145.2 111.4h.7zM145.2 111.4h.7z"/>
<path d="M145.2 118.2l.7 .1zM145.2 118.2l.7 .1z"/>
<path d="M145.2 118.3h.7zM145.2 118.3h.7z"/>
<path d="M145.2 118.3h.7zM145.2 118.3l.7 .1z"/>
<path d="M35.7 127.7h.1zM35.6 127.7h.2z"/>
<path d="M35.6 127.7h.3zM35.5 127.7h.4z"/>
<path d="M35.6 128.4h.2zM35.6 128.4l.2 .1z"/>
<path d="M35.5 127.7l.4 .1zM35.5 127.8h.4z"/>
<path d="M35.5 128.4h.4zM35.5 128.4h.3z"/>
<path d="M35.5 127.8h.5zM35.4 127.8h.6z"/>
<path d="M35.5 128.4h.4zM35.5 128.4h.4z"/>
<path d="M35.4 127.8l.6 .1zM35.4 127.8l.6 .1z"/>
<path d="M35.4 128.3h.6zM35.4 128.3l.5 .1z"/>
<path d="M35.4 127.9h.7zM35.4 127.9h.7z"/>
<path d="M35.4 128.3h.6zM35.4 128.3h.6z"/>
<path d="M35.4 127.9l.7 .1zM35.4 127.9l.7 .1z"/>
<path d="M35.4 128.2h.7zM35.4 128.2l.6 .1z"/>
<path d="M35.3 128l.8 .1zM35.3 128l.8 .1z"/>
<path d="M35.3 128.1h.8zM35.3 128.1l.8 .1z"/>
<path d="M35.3 128.1h.8zM35.3 128.1h.8z"/>
<path d="M37.8 127l2.6 2.3v-2.3zM37.8 127l2.6 2.3h-2.6z"/>
<path d="M87.8 127.7h.2zM87.7 127.7h.3z"/>
<path d="M87.7 127.7h.3zM87.7 127.7h.3z"/>
<path d="M87.7 128.4h.3zM87.7 128.4l.2 .1z"/>
<path d="M87.7 127.7l.4 .1zM87.6 127.8h.5z"/>
<path d="M87.7 128.4h.3zM87.7 128.4h.3z"/>
<path d="M87.6 127.8h.5zM87.6 127.8h.5z"/>
<path d="M87.6 128.4h.5zM87.6 128.4h.4z"/>
<path d="M87.6 127.8l.6 .1zM87.6 127.8l.6 .1z"/>
<path d="M87.6 128.3h.5zM87.6 128.3l.5 .1z"/>
<path d="M87.5 127.9h.7zM87.5 127.9h.7z"/>
<path d="M87.5 128.3h.7zM87.5 128.3h.6z"/>
<path d="M87.5 127.9l.7 .1zM87.5 127.9l.7 .1z"/>
<path d="M87.5 128.2h.7zM87.5 128.2l.7 .1z"/>
<path d="M87.5 128l.7 .1zM87.5 128l.7 .1z"/>
<path d="M87.5 128.1h.7zM87.5 128.1l.7 .1z"/>
<path d="M87.5 128.1h.7zM87.5 128.1h.7z"/>
<path d="M145.5 127.7h.2zM145.5 127.7h.2z"/>
<path d="M145.5 135h.2zM145.5 135h.2z"/>
<path d="M145.5 127.7h.2zM145.4 127.7h.3z"/>
<path d="M145.5 128.4h.2zM145.5 128.4l.1 .1z"/>
<path d="M145.5 135l.2 .1zM145.4 135.1h.3z"/>
<path d="M145.5 135.8h.2zM145.5 135.8h.1z"/>
<path d="M145.4 127.7l.4 .1zM145.3 127.8h.5z"/>
<path d="M145.4 128.4h.3zM145.4 128.4h.3z"/>
<path d="M145.4 135.1h.4zM145.3 135.1h.5z"/>
<path d="M145.4 135.8h.3zM145.4 135.8h.3z"/>
<path d="M145.3 127.8h.5zM145.3 127.8h.5z"/>
<path d="M145.3 128.4h.5zM145.3 128.4h.4z"/>
<path d="M145.3 135.1l.5 .1zM145.3 135.1l.5 .1z"/>
<path d="M145.3 135.7h.5zM145.3 135.7l.4 .1z"/>
<path d="M145.3 127.8l.6 .1zM145.3 127.8l.6 .1z"/>
<path d="M145.3 128.3h.5zM145.3 128.3l.5 .1z"/>
<path d="M145.3 135.2h.6zM145.3 135.2h.6z"/>
<path d="M145.3 135.7h.5zM145.3 135.7h.5z"/>
<path d="M145.2 127.9h.7zM145.2 127.9h.7z"/>
<path d="M145.2 128.3h.7zM145.2 128.3h.6z"/>
<path d="M145.2 135.2l.7 .1zM145.2 135.2l.7 .1z"/>
<path d="M145.2 135.6h.7zM145.2 135.6l.6 .1z"/>
<path d="M145.2 127.9l.7 .1zM145.2 127.9l.7 .1z"/>
<path d="M145.2 128.2h.7zM145.2 128.2l.7 .1z"/>
<path d="M145.2 135.3l.7 .1zM145.2 135.3l.7 .1z"/>
<path d="M145.2 135.6h.7zM145.2 135.6h.7z"/>
<path d="M145.2 128l.7 .1zM145.2 128l.7 .1z"/>
<path d="M145.2 128.1h.7zM145.2 128.1h.7z"/>
<path d="M145.2 128.1h.7zM145.2 128.1l.7 .1z"/>
<path d="M145.2 135.4h.7zM145.2 135.4h.7z"/>
<path d="M145.2 135.4l.7 .1zM145.2 135.4l.7 .1z"/>
<path d="M145.2 135.5h.7zM145.2 135.5l.7 .1z"/>
</g>
<g fill="#2776bb" stroke="#2776bb" stroke-width=".17">
<path d="M168.5 117.8h.2zM168.4 117.8h.3z"/>
<path d="M168.4 117.8l.4 .1zM168.4 117.9h.4z"/>
<path d="M168.4 117.9h.4zM168.3 117.9h.5z"/>
<path d="M168.3 117.9l.6 .1zM168.2 118h.7z"/>
<path d="M168.2 118h.7zM168.2 118h.7z"/>
<path d="M168.2 118l.8 .1zM168.2 118l.8 .1z"/>
<path d="M168.1 118.1l.9 .1zM168.1 118.1l.9 .1h-.9z"/>
<path d="M168.1 118.2l.9 .1zM168.1 118.2l.9 .1z"/>
<path d="M168.1 118.3h.9zM168.1 118.3l.9 .1z"/>
<path d="M168.1 118.4h.9zM168.1 118.4h.9z"/>
<path d="M168.1 118.4h.9zM168.1 118.4l.8 .1z"/>
<path d="M168.2 118.5h.7zM168.2 118.5l.7 .1z"/>
<path d="M168.2 118.6h.7zM168.2 118.6h.6z"/>
<path d="M168.3 118.6h.5zM168.3 118.6l.5 .1z"/>
<path d="M168.4 118.7h.4zM168.4 118.7h.3z"/>
<path d="M168.4 118.7h.3zM168.4 118.7h.2z"/>
</g>
<g font-size="2.9">
<text x="204.2" y="141.5">RAJSHAHI UNIVERSITY OF ENGINEERING &amp; TECHNOLOGY</text>
<text x="204.2" y="149.8">NAME: MIR MASRUR</text>
<text x="204.2" y="158.1">ROLL: 2001019</text>
<text x="247.6" y="157.7">DEPT.: EEE</text>
<text x="204.3" y="166.4">COURSE CODE: ME 1200</text>
<text x="204.2" y="175">DATE: 26-10-2022</text>
</g>
<g font-size="2.7" fill="#139b48">
<text x="41.5" y="86.9" transform="rotate(-90 41.5 86.9)">BALAJU BUS</text>
<text x="141.9" y="85.7" transform="rotate(-90 141.9 85.7)">11 KV Bus(1)</text>
<text x="84.1" y="104.5" transform="rotate(-90 84.1 104.5)">66 KV BUSbar</text>
<text x="31.9" y="122.8" transform="rotate(-90 31.9 122.8)">CHABEL BUS</text>
<text x="141.3" y="148.8" transform="rotate(-90 141.3 148.8)">11 KV Bus</text>
</g>
<g font-size="1.7">
<text x="53.5" y="51.2" transform="rotate(-90 53.5 51.2)">LA(1)</text>
<text x="106" y="51.2" transform="rotate(-90 106 51.2)">LA(3)</text>
<text x="53.2" y="57.1">DS(2)</text>
<text x="54.3" y="59.2">0.0</text>
<text x="64.5" y="58.4">SF6 CB(1)</text>
<text x="77.2" y="58.3">DS(3)</text>
<text x="89.3" y="58.3">DS(5)</text>
<text x="102.9" y="58.3">SF6 CB(3)</text>
<text x="117.7" y="56.2">66/11 KV (1)</text>
<text x="121.2" y="58.3">45.7</text>
<text x="136.6" y="58.2">VCB(1)</text>
<text x="152.3" y="57.1">VCB 630 A(4)</text>
<text x="157.2" y="59.2">0.0</text>
<text x="167.4" y="57.1">Line (4)</text>
<text x="168.5" y="59.2">67.6</text>
<text x="185" y="56.1" transform="rotate(-90 185 56.1)">Thamel</text>
<text x="67" y="60.5">0.0</text>
<text x="78.3" y="60.4">0.0</text>
<text x="90.4" y="60.4">0.0</text>
<text x="105.9" y="60.4">0.0</text>
<text x="138.5" y="60.3">0.0</text>
<text x="21.4" y="67.9" transform="rotate(-90 21.4 67.9)">Balazu ss</text>
<text x="50" y="67.9">66 KV Line(1)</text>
<text x="53.5" y="69.9">17.5</text>
<text x="152.3" y="67.4">VCB 630 A(3)</text>
<text x="157.2" y="69.5">0.0</text>
<text x="167.4" y="67.9">Line (3)</text>
<text x="168.5" y="70">59.9</text>
<text x="185" y="68.3" transform="rotate(-90 185 68.3)">Kingsway</text>
<text x="152.3" y="78.2">VCB 630 A(2)</text>
<text x="157.2" y="80.3">0.0</text>
<text x="167.4" y="78">Line (2)</text>
<text x="168.5" y="80.1">60.3</text>
<text x="185" y="78.8" transform="rotate(-90 185 78.8)">Gairidhara</text>
<text x="140.3" y="98.6" transform="rotate(-90 140.3 98.6)">Coupler</text>
<text x="142.3" y="97.1" transform="rotate(-90 142.3 97.1)">0.0</text>
<text x="108.8" y="107.8" transform="rotate(-90 108.8 107.8)">LA(2)</text>
<text x="148.5" y="114">VCB 630 A(1)</text>
<text x="54.2" y="115.6" transform="rotate(-90 54.2 115.6)">LA</text>
<text x="153.3" y="116">0.0</text>
<text x="53.1" y="121.5">DS(2)</text>
<text x="54.2" y="123.6">0.0</text>
<text x="63.8" y="121.6">SF6 CB</text>
<text x="66.3" y="123.6">0.0</text>
<text x="77.2" y="122.1">DS(1)</text>
<text x="78.3" y="124.1">0.0</text>
<text x="92" y="122.1">DS(4)</text>
<text x="93.1" y="124.1">0.0</text>
<text x="103.4" y="122">SF6 CB(2)</text>
<text x="106.4" y="124.1">0.0</text>
<text x="117.7" y="120.1">66/11 KV (22.5 MVA)</text>
<text x="123.6" y="122.1">45.7</text>
<text x="136.6" y="124.4">VCB</text>
<text x="185" y="122.2" transform="rotate(-90 185 122.2)">Lazimpat</text>
<text x="137.1" y="126.5">0.0</text>
<text x="148.5" y="129.9">VCB 630 A</text>
<text x="152.8" y="132">0.0</text>
<text x="167.4" y="129.9">Line (4)</text>
<text x="168.5" y="132">67.6</text>
<text x="21.6" y="132.7" transform="rotate(-90 21.6 132.7)">Chabel ss</text>
<text x="52.3" y="134.2">DS(2)</text>
<text x="53.4" y="136.3">0.0</text>
<text x="185" y="139.6" transform="rotate(-90 185 139.6)">Samakhusi</text>
</g>
<g font-size="1.7" fill="#ed1f24">
<text x="167.3" y="113.7">Line(1</text>
<text x="168.4" y="115.8">101.1</text>
</g>
<g font-size="1.1">
<text x="172.8" y="110.4" transform="rotate(-90 172.8 110.4)">5.3</text>
<text x="174.2" y="110.4" transform="rotate(-89 174.2 110.4)">2.4</text>
<text x="175.6" y="111.1" transform="rotate(-90 175.6 111.1)">0.303</text>
</g>
</svg>
